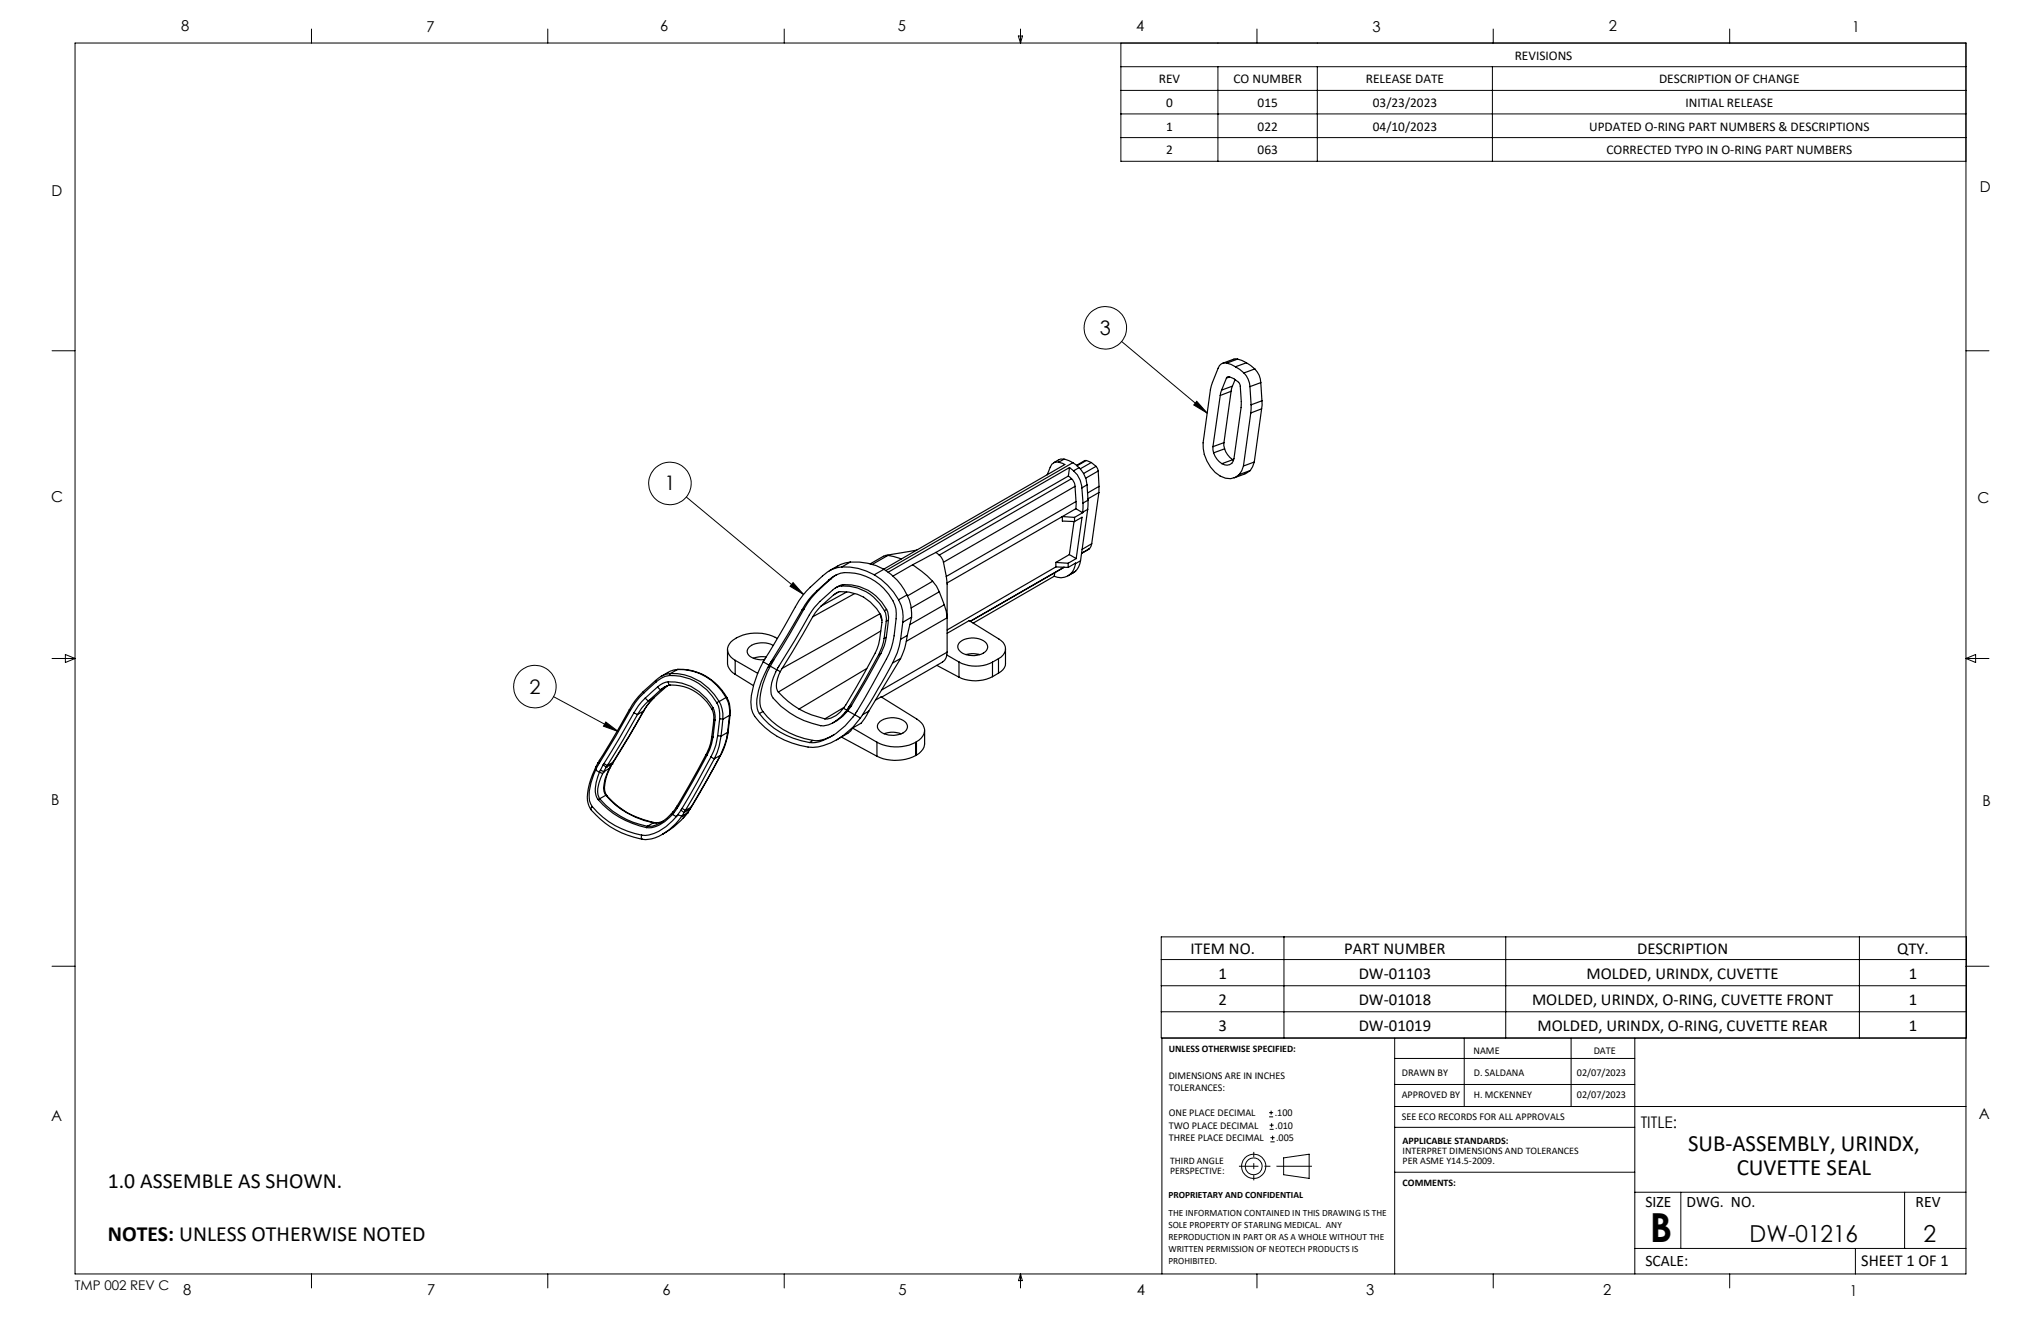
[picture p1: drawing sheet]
<svg xmlns="http://www.w3.org/2000/svg" width="432mm" height="279mm" viewBox="0 0 432 279" stroke-linecap="round" stroke-linejoin="round" font-family="sans-serif">
<g fill="none" stroke="#000" stroke-width=".25">
<path d="M259.5 80l.3-.3a2.8 2.8 0 0 1 2.6 1.8l.2 4.7-1.5 10.8a1.56 1.56 0 0 1-2.6 1.1M259.5 80l-1.1 2.5M259.5 76.8a1.48 1.48 0 0 0-1.8 1.1l-1.2 3-.4 1.5-1.6 11.3a8 8 0 0 0 3.6 7 3.2 3.2 0 0 0 4.1-.3M259.5 76.8l1.9 .8M260.1 79.7l-.6 .3M261.4 77.6l1.8 1.3M261.8 76l1.9 .7M261.8 76l-.5-.1-2.6 .9M261.8 76l-2.3 .8M263.2 78.9a4.6 4.6 0 0 1 1.2 2.9M263.7 76.7l1.8 1.3M263.7 76.7l-2.3 .9"/>
<path d="M265.5 78a4.1 4.1 0 0 1 1.2 2.9M265.5 78l-2.3 .9M224 97.8l1.3 .4-38.4 22.2M224 97.8a1.44 1.44 0 0 0-1.8 1l-.7 1.6M224 97.2l-1.1 .7M225.1 97.1l1.9 .8M225.1 97.1h-.7l-.4 .2M225.1 97.1l-1.1 .7M226.3 98.9l.8 .7M226.3 98.9l-38.4 22.1M226.3 98.9l-.3 1.8M227 97.9l1.3 1"/>
<path d="M227 97.9l-39.6 22.8M227.1 99.6a5.1 5.1 0 0 1 1.8 3.6M228.3 98.9a5.5 5.5 0 0 1 1.7 3.7M228.3 98.9l-1.2 .7M229.8 97.4l1.1 .4M229.8 97.4h-.3l-1.7 1M229.8 97.4l-1.9 1.1M230.9 97.8l1 .8M230.9 97.8l-2.4 1.4M231.9 98.6l.4 1M231.9 98.6l-2.7 1.6M232.3 99.6l.2 3.3"/>
<path d="M232.3 99.6l-2.6 1.5M256.6 94.5l.2 1.3M256.8 95.8a4.3 4.3 0 0 0 1.7 2.3M258.2 83.6l-1.6 10.9M258.4 82.5l-.2 1.1M258.9 93.6l.2 1.3M258.9 93.6l-2.3 .9M259.1 94.9a4.3 4.3 0 0 0 1.7 2.3M259.1 94.9l-2.3 .9M260.5 82.8l-2.3 .8M260.5 82.8l-1.6 10.8M260.7 81.7l-.2 1.1"/>
<path d="M260.7 81.7l-2.3 .8M260.8 97.2l-2.3 .9M260.8 97.2l.2 .1M261.3 80.3l-.6 1.4M263.1 98.6l-.4 1-.5 .8M264.4 81.8l.3 3.8M264.5 99.5l-1.1 .7M264.5 99.5l-2.3 .9M264.6 87.3l-1.5 11.3M264.7 85.6l-.1 1.7M265.4 97.7l-.9 1.8M265.4 97.7l-2.3 .9"/>
<path d="M266.7 80.9l-2.3 .9M266.7 80.9l.3 3.9M266.9 86.5l-2.3 .8M266.9 86.5l-1.5 11.2M267 84.8l-.1 1.7M267 84.8l-2.3 .8M177.2 119.7l-1.8 1M178.1 119.9a6.5 6.5 0 0 0-4.1 1.9 23.7 23.7 0 0 0-7.3 9.3l-5.2 8.9M178.1 119.9a12.5 12.5 0 0 1 6.9 1.7M179.9 118.9a12.8 12.8 0 0 1 7.1 1.5M179.9 118.9l-1.1 .2-1.6 .6M179.9 118.9l-1.8 1"/>
<path d="M186.9 117.7l-2.8 1.6M187.9 117.5l2.7 .8M187.9 117.5l-1 .2M187.9 117.5l-3.4 1.9M193.1 119.5l3.1 2.3 1.1 1.1M193.1 119.5l-4.2 2.3M194 116.3l-6.7 1.2M198 116.8l-4.9 2.7M198 116.8l.7 .6M198.7 117.4l.6 .7 .3 .8M199.6 118.9l.6 3M223.4 119v.9"/>
<path d="M223.4 119.9l-23 13.3M223.4 119.9l2.6 .1M223.4 119l2.6 .1M224.8 109.3l-24.4 14M224.8 109.3v.9l2.5 .1M224.8 109.3l2.5 .1M225.1 120l-19.9 11.4M225.1 120l-19.8 11.4M226 119.1v.9M226 100.7l.7 .5M226 100.7l-28 16.1M226.2 117.3l-2.8 1.7"/>
<path d="M226.2 117.3l1.5 .8M226.7 101.2l.6 .9 .1 .8M226.7 101.2l-28 16.2M227.2 110.3l-1 7M227.3 110.3l1.6-.9-1.2 8.7M227.3 109.4v.9M227.4 102.9l-27.8 16M227.4 102.9l.2 3.2M227.5 119.2a3.7 3.7 0 0 1-1.1 2.2M227.5 119.2v-.1l-1.5 .9M227.6 107.6l-2.8 1.7M227.6 107.6l1.5 .8"/>
<path d="M227.6 106.1v1.5M227.6 106.1l-27.4 15.8M227.7 118.1l-1.7 1M228.6 118.6a4 4 0 0 1-1.1 2.2M228.6 118.6l-1.1 .6M228.9 103.2l.2 3.2M229.1 108.3v.1M229.1 108.4l-1.8 1M229.1 106.4v1.9M230 102.6l-1.1 .6M230 102.6l.2 3.2M230.1 107.7l-1 .6"/>
<path d="M230.1 107.7l-1.5 10.9M230.2 105.8l-.1 1.9M230.2 116.3l-1.4 .8M230.2 105.8l-1.1 .6M230.5 116.1l-.3 .1M230.5 116.1l-1.7 .9M231 115l-.5 1.1M231 115l-2.1 1.2M232.5 104.2l-1.5 10.8M232.5 104.2l-2.3 1.3M232.5 102.9v1.3M232.5 102.9l-2.4 1.4"/>
<path d="M263.4 100.2l-2.3 .9M153.9 137.4v2.8a2.99 2.99 0 0 0 1.6 2.4M155.5 139.7v2.9M155.5 139.7l4.8 2.7M161.5 140a17.6 17.6 0 0 0-2.5 9.9 7.3 7.3 0 0 0 2.9 4 17.3 17.3 0 0 0 10.1 4.2 13.6 13.6 0 0 0 10-6.2M161.5 140l1.2 .7M162.1 139l-1.1-.1-1.6 .3M163.2 139.9l-.3 .5M163.6 136.5a4.7 4.7 0 0 0-5.2 .5 1.43 1.43 0 0 0 1 2.2l1.6 .4 .8-.1M163.7 139.6l-.3 .5M163.7 139.6l-.5 .3M164.5 135a8.9 8.9 0 0 0-9.9 .8 2.2 2.2 0 0 0 .4 3.5l.5 .4"/>
<path d="M169.7 129l-6.5 10.9M170.1 128.8l-3.1 5.4-3.3 5.4M170.1 128.8l-.4 .2M171.9 130.5l-6.4 10.9M172.8 125a14.8 14.8 0 0 0-3.1 4M173.2 124.8a15.2 15.2 0 0 0-3.1 4M173.2 124.8l-.4 .2M173.7 128.2l-1.2 1.4-.6 .9M175.4 122.7a5.7 5.7 0 0 1 5.5-1.5 11 11 0 0 1 8.6 7.6 25.8 25.8 0 0 1-1.4 9.5l-3.6 6.6-3.7 6.3M175.4 122.7l-2.6 2.3M175.8 122.4l-2.6 2.4M175.8 122.4l-.4 .3"/>
<path d="M176.4 125.8l.7-.5a8.6 8.6 0 0 1 9.4 5.4l.1 1a18.5 18.5 0 0 1-1.4 6.4l-4.1 7.4-2.7 4.3M176.4 125.8l-2.7 2.4M177.1 121.5l-1.3 .9M177.4 125.2l-1 .6M178 123.9a3.7 3.7 0 0 0-2.6 1.5 18.3 18.3 0 0 0-5.7 7.4l-5.3 8.8M178 123.9a9.7 9.7 0 0 1 9.1 5.3M178.5 123.6a9.6 9.6 0 0 1 9.1 5.3M178.5 123.6l-.5 .1-1.3 .7M178.5 123.6l-.5 .3M179.1 125.2l-5.4 3M180.8 125.6l-8.9 4.9M185 121.6a14.7 14.7 0 0 1 5.1 5.3"/>
<path d="M185.9 138.5l-6.3 11M186.2 129.8l-20.7 11.6M186.2 129.9l.4 1.3M186.3 133.5l-21.6 12.9M186.4 138.2l-6.2 11M186.4 138.2l-.5 .3M187 120.4a12.4 12.4 0 0 1 4.9 5.4M187 120.4l-2 1.2M187 135l-.4 1.9-.7 1.6M187.1 129.2l.3 .5 .1 1.7M187.5 134.8l-.4 1.8-.7 1.6M187.5 131.4l-.5 3.6"/>
<path d="M187.5 134.8l-.5 .2M187.6 128.9l.2 .5 .2 1.8M187.6 128.9l-.5 .3M188 131.2l-.5 3.6M188 131.2l-.5 .2M190.1 126.9a7.4 7.4 0 0 1 .9 4.7M190.5 135.2l-.7 2.9-1 2.1M190.5 139.3l-6.7 11.1M190.5 139.3l-1.7 .9M191 131.6l-.5 3.6M191.9 125.8a8.5 8.5 0 0 1 1 4.7M191.9 125.8l-1.8 1.1"/>
<path d="M191.9 134.4l-.4 2.5-1 2.4M191.9 134.4l-1.4 .8M192.9 130.5l-1 3.9M192.9 130.5l-1.9 1.1M197.3 122.9l.8 1.1 .6 1.2M197.3 122.9l-5.3 3.1M198.7 125.2l1.1 2.7M198.7 125.2l-5.9 3.4M199.8 127.9l.4 1.4 .2 1.4M199.8 127.9l-7.3 4.2M200.2 121.9l.2 1.4M200.3 138.5l2.6 1.5"/>
<path d="M200.4 123.3v7.3M200.4 137.9a2.28 2.28 0 0 1-1 2.1l-12.9 7.5M200.4 133.9l4.6-2.6 6.3 3.8a2.22 2.22 0 0 1 1.4 2.2 2.22 2.22 0 0 1-1.5 2M200.4 130.7v7.2M200.4 130.7l-8.7 4.9M200.4 137.9l-13.9 8M202.9 136a4.4 4.4 0 0 1 5.8 0 1.52 1.52 0 0 1-1.1 2.4 4.2 4.2 0 0 1-4.9-1.1 1.14 1.14 0 0 1 .2-1.3zM204.4 138.5l1.1-.2 1.8 .2M211.2 139.3l-1.2 .8M211.2 139.3v3.1M212.7 137.2v3.1a2.35 2.35 0 0 1-1.5 2.1M223 121.9l-17.1 9.9"/>
<path d="M223.2 121.1l-.2 .8M226.4 121.4a3.1 3.1 0 0 1-3.4 .5M227 121.2l-1 .6M227.5 120.8l-1.1 .6M227.5 120.8l-.5 .3M133.1 150.1l.3 .2M133.4 150.3l-6.4 10.7M134.1 150.7l-6.3 10.8M134.1 150.7l.8 .4M134.9 151.1l-3.1 5.4-3.3 5.4M136.1 150.4l-6.5 10.9M136.1 150.4h.1"/>
<path d="M136.1 150.4l-1.2 .7M136.1 146.3l.1 .3M136.2 150.4l-6.7 11.2M136.2 146.6l-1.8 2-1 1.7M136.5 147.6l-1.5 1.7-.9 1.4M136.5 147.6l.7 .6M137.2 148.2l-1.5 1.6-.8 1.3M138.4 147.5l-1 1-1.3 1.9M138.4 147.5l-1.2 .7M138.4 147.5l-1 1.1-1.2 1.8M138.7 143.9l-2.9 2.6a14.4 14.4 0 0 0-2.7 3.7l-6.3 10.7M138.7 143.9l.1 .4"/>
<path d="M138.8 144.3l-2.6 2.3M139.1 145.3l-2.6 2.3M139.1 145.3l.7 .6M139.8 145.9l-2.6 2.3M139.9 143.1l-1.2 .8M141 145.2l-2.6 2.3M141 145.2l.1-.1zM141 145.2l-1.2 .7M141.4 144.2a10.1 10.1 0 0 1 9.4 5.4M141.4 144.2a3.8 3.8 0 0 0-2.3 1.1M141.4 144.2l.1 .5 .2 .2M141.7 142.9a5.2 5.2 0 0 0-2.9 1.4"/>
<path d="M141.7 142.9a10.9 10.9 0 0 1 10 5.8M141.7 144.9a9.7 9.7 0 0 1 8.9 5.1l.2-.4M141.8 144.9l-.8 .2-1.2 .8M141.9 142.5a11.3 11.3 0 0 1 10.3 5.9M141.9 142.5l-.2 .4M141.9 142.5l-1.1 .1-.9 .5M143.3 141.6a11.2 11.2 0 0 1 10.5 6l-.2-.1M143.3 141.6a11.3 11.3 0 0 1 10.3 5.9M143.3 141.6a6.4 6.4 0 0 0-3.4 1.5M143.3 141.6l-1.4 .9M149.4 159.6l-6.1 10.9 .2 .1M149.4 159.6l.2 .1"/>
<path d="M149.6 159.7l-6.1 10.9M150.6 155.9l-.6 2.3-.6 1.4M150.6 150l.4 1.2v1.1M150.8 149.6a4.8 4.8 0 0 1 .5 2.7M150.8 155.9l-.3 1.5-.9 2.3M150.8 155.9h-.2M151 152.3l-.4 3.6M151.3 152.3l-.5 3.6M151.3 152.3h-.3M151.7 148.7a5.8 5.8 0 0 1 .6 3.3M151.8 155.6l-.4 2-1 2.5M151.8 155.6l.7 .1"/>
<path d="M152.2 148.4a6.5 6.5 0 0 1 .7 3.7M152.2 148.4l-.5 .3M152.3 152l-.5 3.6M152.3 152l.6 .1M152.4 159.8l-6.2 10.9M152.4 159.8h.1M152.4 159.8l-1.3 .7M152.4 159.8l-2.8 5.2-3.4 5.7M152.5 155.7l-.3 2.1-1.1 2.7M152.9 152.1l-.4 3.6M153.6 147.5a6.4 6.4 0 0 1 .7 3.8M153.6 147.5l-1.4 .9"/>
<path d="M153.8 147.6a6.4 6.4 0 0 1 .6 3.7M153.9 154.9l-.6 2.7-.9 2.2M153.9 154.9l.1 .1M153.9 154.9l-1.4 .8M154 155v.1a14.8 14.8 0 0 1-1.6 4.7M154.3 151.3l-.4 3.6M154.3 151.3h.1M154.3 151.3l-1.4 .8M154.4 151.3l-.4 3.7M155.5 142.6l3.9 2.4M160.7 150.9a16.2 16.2 0 0 0 10.6 6.2M161.4 150.5a16.6 16.6 0 0 0 10.6 6.1"/>
<path d="M161.4 150.5l-.7 .4M162.4 141.2a14.7 14.7 0 0 0-2.2 8.6l.5 1.1M162.7 140.7l-.3 .5M162.9 140.4l-.2 .3M163 140.9a14.2 14.2 0 0 0-2.1 8.6l.5 1M163 140.9l-.6 .3M163 140.9l1.3 .8M163.4 140.1l-.4 .8M163.4 140.1l-.5 .3M164.4 141.6a7.3 7.3 0 0 0-1.1 5.7 16.7 16.7 0 0 0 10.9 6.2 6.8 6.8 0 0 0 4.6-2.9M164.4 141.6l.7 .5M164.7 146.4a17.9 17.9 0 0 0 4.4 3.6"/>
<path d="M165.1 142.1a4.9 4.9 0 0 0-.6 4.1l.2 .2M165.5 141.4l-.4 .7M169.1 150l2.6 1.2 2.8 .8M172 156.6l-.7 .5M176.4 155.4a6.9 6.9 0 0 1-4.4 1.2M178 155.9l7.5 4M178.4 149.8a4.8 4.8 0 0 1-3.9 2.2M178.4 149.8l.8 .4M178.6 149.6l-4.1 2.4M179.2 150.2l-.4 .4M179.4 150.4a8.5 8.5 0 0 1-3.3 2.5M179.4 150.4l-.6 .2"/>
<path d="M179.4 150.4l1.4 .8M179.5 149.8l-.3 .4M179.6 149.5l-.1 .3M180 149.5l-.6 .9M180 149.5l-.5 .3M180.2 149.2l-.2 .3M180.2 149.2l-.6 .3M180.4 154l-.9 1-2.5 1.5M180.4 154l5.1 3M180.8 151.2a14 14 0 0 1-8.3 5.9h-1.2M180.8 151.2l1.2 .7M182.5 151.2l-.5 .7"/>
<path d="M183.4 141.4l-14.3 8.6M183.8 150.4l-.5 .9a5 5 0 0 1-2.9 2.7M183.8 150.4l-1.3 .8M185.2 148.1l1.2-.7 7.6 4.7a2.52 2.52 0 0 1 .9 4l-1 .8M185.5 157a9 9 0 0 0 8.2 0M185.5 157v2.9M186.2 152.6a4.5 4.5 0 0 1 5.5 .3 1.52 1.52 0 0 1-1.1 2.3 4.3 4.3 0 0 1-4.9-1.1 1.22 1.22 0 0 1 .5-1.5zM187 155.2a5.3 5.3 0 0 1 3.7 0M188.8 140.2l-2.3 4.2-4 6.8M193.7 159.8a9.4 9.4 0 0 1-8.2 .1M193.7 157v2.8M193.9 156.9l-.2 .1"/>
<path d="M193.9 156.9v2.8M193.9 159.7l-.2 .1M195.6 154.5v2.8a2.95 2.95 0 0 1-1.7 2.4M198.2 140.7l4.7 2.5M202.9 140a7.7 7.7 0 0 0 7.1 .1M202.9 140v3.2M210 143.1a8 8 0 0 1-7.1 .1M210 140.1v3M211.2 142.4l-1.2 .7M125.1 171.3a18.1 18.1 0 0 0 10.8 6.2M125.3 170.6a17.6 17.6 0 0 0 10.4 6M125.3 170.6l-.2 .3v.4"/>
<path d="M126 162.9a12.6 12.6 0 0 0-1.3 6.4l.6 1.3M126 162.9l.8 .4M126 162.2a14.8 14.8 0 0 0-1.7 7.1l.3 1.2 .4 .7M126 162.2l.1 .5M126.1 162.7l-.1 .2M126.5 161.3l-.5 .9M126.5 169.1a18.4 18.4 0 0 0 10.3 5.9M126.5 161.3l.3 .1M126.8 161.4l-.7 1.3M126.8 160.8l-.3 .5M126.8 163.3a6 6 0 0 0-.3 5.8M126.8 163.3l.7 .4"/>
<path d="M126.8 160.9l.2 .1M126.9 168.9l-.4 .2M126.9 168.9a17.6 17.6 0 0 0 10 5.9M127 162.9l.7 .3M127 162.9l-.2 .4M127 161l-.2 .4M127.5 163.7a5.6 5.6 0 0 0-.6 5.2M127.6 161.8l-.6 1.1M127.6 161.8l.7 .4M127.7 163.2l-.2 .5M127.7 163.2h.1M127.8 161.5l-.2 .3"/>
<path d="M127.8 161.5l.7 .4M128.2 168.2a17.2 17.2 0 0 0 10.1 5.8M128.2 168.2h.2M128.2 168.2l-1.3 .7M128.3 162.2h.1M128.3 162.2l-.6 1M128.3 168.2a16.9 16.9 0 0 0 10.1 5.8M128.5 161.9l-.2 .3M128.9 162.5a7 7 0 0 0-1 5.3l.3 .4M128.9 162.5l.1 .1M128.9 162.5l-1.2 .7M129 162.6a8.2 8.2 0 0 0-1 5l.4 .6"/>
<path d="M129.1 162.1l-.2 .4M129.1 162.1l.1 .1M129.2 162.2l-.2 .4M129.5 161.6l-.4 .5M129.5 161.6h.1M129.5 161.6l-1.2 .6M129.5 161.6l-.3 .6M129.6 161.3l-.1 .3M129.6 161.3h.1M129.6 161.3l-1.1 .6M135.7 176.6v.6l.2 .3M136.9 174.8l-.1 .2"/>
<path d="M138.3 174l-1.4 .8M138.3 174h.7M138.4 174h-.1M139.7 174.1l-.3 .1a4 4 0 0 1-2.5 .6M139.7 174v.1M140.2 176.4a6.6 6.6 0 0 1-4.3 1.1M140.4 173.6l-1.1 .4h-1M142.1 172l-1 1-1.4 1.1M142.3 172.3a6.7 6.7 0 0 1-5.5 2.7M142.3 172.3l.8 .4M142.4 171.7l-.3 .3 .2 .3M142.4 171.7l.2 .2"/>
<path d="M142.6 171.9l-.3 .4M143.1 170.7l-.7 1M143.1 172.7a9.9 9.9 0 0 1-6.6 4l-.8-.1M143.2 172.6l-.1 .1M143.2 172.6l.4-.2 .7 .2M143.3 170.4l-.2 .4 .2 .1M143.3 170.9l-.7 1M143.5 170.6l-.2 .3M144 171.4l-.8 1.2M144 171.4l.7 .4M144.3 171l-.3 .4M144.3 171l.7 .4"/>
<path d="M144.3 172.6h.1M144.3 172.6a12.6 12.6 0 0 1-4.1 3.8l.8-.4M144.7 171.8l-.4 .8M145 171.4l-.3 .4M145.4 171.9h.1M145.4 171.9a14.7 14.7 0 0 1-4.4 4.1M145.4 171.9l-1.1 .7M145.5 171.9l-1 1.2M145.9 171.2l-.5 .7M145.9 171.2h.1M145.9 171.2l-1.2 .6M145.9 171.2l-.4 .7"/>
<path d="M146.2 170.7l-.3 .5M146.2 170.7l-1.2 .7M146.3 170.7l-.4 .5M150.4 160.1l-6.1 10.9M150.4 160.1l.7 .4M151.1 160.5l-6.1 10.9"/>
</g>
<g fill="none" stroke="#000" stroke-width=".21">
<path d="M15.9 9.1h400v260.4h-400zM65.9 6.1v3M115.9 6.1v3M165.9 6.1v3M215.4 7.6h.9l-.4 1.5zM215.9 6.1v3M237.1 9.1v25h178.8M237.1 14.1h178.8M237.1 19.1h178.8M257.7 14.1v20M265.9 6.1v3M278.7 14.1v20"/>
<path d="M315.7 14.1v20M315.9 6.1v3M365.9 6.1v3M237.1 24.1h178.8M237.1 29.1h178.8M11 74.2h4.9M237.3 72.2l18.1 15.2M415.9 74.2h4.9M253.2 84.9l2.2 2.5-2.8-1.7zM145.2 105.1l24.8 20.6M11 139.3h4.9M13.8 138.4l2.1 .9-2.1 .8z"/>
<path d="M167.8 123.2l2.2 2.5-2.9-1.7zM415.9 139.3h4.9M415.9 139.3l2.1-.9v1.7zM117.1 147.4l13.7 7.3M128.2 152.7l2.6 2-3.1-1.1zM245.7 198.2h170.3v21.3h-170.3zM271.6 198.2v21.3M318.6 198.2v21.3M393.4 198.2v21.3M11 204.4h4.9M245.7 203h170.3M245.7 208.5h170.3"/>
<path d="M245.7 214h170.3M245.8 219.6v49.9M295.1 219.6v49.9M309.8 219.6v14.4M332.4 219.6v14.4M345.9 219.6v49.9M415.9 204.4h4.9M268.5 236.2h.8M268.5 235.3h.8M268.6 238.9h.9M268.6 238h.9M268.9 234.9v.9"/>
<path d="M269 237.6v.8M295.1 238.4h50.8M295.1 234h120.8M295.1 229.4h50.8M295.1 223.9h50.8M268.8 241.5h.9M268.8 240.6h.9M269.2 240.2v.9M271.6 244.9l5.4-.8v5.1l-5.4-.7zM295.1 247.9h50.8M345.9 252.2h70M355.6 252.2v11.9"/>
<path d="M402.9 252.2v11.9M65.9 269.5v2.9M115.9 269.5v2.9M165.9 269.5v2.9M215.9 269.5v2.9M215.9 269.5l.4 1.4h-.8zM265.9 269.5v2.9M315.9 269.5v2.9M345.9 264.1h70M365.9 269.5v2.9M392.5 264.1v5.4"/>
<circle cx="233.8" cy="69.4" r="4.5"/>
<circle cx="141.7" cy="102.3" r="4.5"/>
<circle cx="113.2" cy="145.2" r="4.5"/>
<circle cx="265.2" cy="246.7" r="2.57"/>
<circle cx="265.2" cy="246.7" r="1.78"/>
</g>
<path d="M277.6 246.7h-15.5" fill="none" stroke="#000" stroke-width=".21" stroke-dasharray="15.2 1.3 1.3 1.3" stroke-dashoffset="7.7" stroke-linecap="butt"/>
<path d="M265.3 243.6v6.1" fill="none" stroke="#000" stroke-width=".21" stroke-dasharray="15.2 1.3 1.3 1.3" stroke-dashoffset="14.1" stroke-linecap="butt"/>
<path d="M167.8 123.2l2.2 2.5-2.9-1.7zM128.2 152.7l2.6 2-3.1-1.1zM253.2 84.9l2.2 2.5-2.8-1.7z" fill="#000"/>
<text font-size="8.5" x="349" y="262.6">B</text>
<g font-size="4.9">
<text x="357.1" y="243.5">SUB-ASSEMBLY, URINDX,</text>
<text x="367.4" y="248.5">CUVETTE SEAL</text>
<text x="370.2" y="262.7">DW-01216</text>
<text x="407" y="262.7">2</text>
</g>
<g font-size="4.6">
<text x="22.8" y="251.2">1.0 ASSEMBLE AS SHOWN.</text>
<text x="22.8" y="262.4">NOTES: UNLESS OTHERWISE NOTED</text>
</g>
<g font-size="4.2">
<text x="232.7" y="70.8">3</text>
<text x="140.6" y="103.7">1</text>
<text x="112" y="146.7">2</text>
</g>
<g font-size="3.5">
<text x="251.8" y="201.8">ITEM NO.</text>
<text x="284.4" y="201.8">PART NUMBER</text>
<text x="346.4" y="201.8">DESCRIPTION</text>
<text x="401.4" y="201.8">QTY.</text>
<text x="257.8" y="207">1</text>
<text x="287.4" y="207">DW-01103</text>
<text x="335.7" y="207">MOLDED, URINDX, CUVETTE</text>
<text x="403.8" y="207">1</text>
<text x="257.8" y="212.5">2</text>
<text x="287.4" y="212.5">DW-01018</text>
<text x="324.1" y="212.5">MOLDED, URINDX, O-RING, CUVETTE FRONT</text>
<text x="403.8" y="212.5">1</text>
<text x="257.8" y="218">3</text>
<text x="287.5" y="218">DW-01019</text>
<text x="325.3" y="218">MOLDED, URINDX, O-RING, CUVETTE REAR</text>
<text x="403.8" y="218">1</text>
<text x="393.8" y="267.7">SHEET 1 OF 1</text>
</g>
<g font-size="3.4">
<text x="347.1" y="238.6">TITLE:</text>
<text x="348.1" y="255.4">SIZE</text>
<text x="356.8" y="255.4">DWG. NO.</text>
<text x="405.3" y="255.4">REV</text>
<text x="348.1" y="267.8">SCALE:</text>
</g>
<g font-size="3.2">
<text x="38.3" y="6.7">8</text>
<text x="90.2" y="6.7">7</text>
<text x="139.7" y="6.5">6</text>
<text x="190" y="6.5">5</text>
<text x="240.4" y="6.5">4</text>
<text x="290.4" y="6.7">3</text>
<text x="340.4" y="6.5">2</text>
<text x="391.9" y="6.7">1</text>
<text x="10.9" y="41.6">D</text>
<text x="418.9" y="40.7">D</text>
<text x="10.9" y="106.3">C</text>
<text x="418.4" y="106.4">C</text>
<text x="10.8" y="170.2">B</text>
<text x="419.4" y="170.6">B</text>
<text x="10.8" y="237.2">A</text>
<text x="418.6" y="236.8">A</text>
<text x="38.8" y="273.8">8</text>
<text x="90.4" y="273.8">7</text>
<text x="140.2" y="273.8">6</text>
<text x="190.1" y="273.9">5</text>
<text x="240.5" y="273.8">4</text>
<text x="289" y="273.9">3</text>
<text x="339.1" y="273.8">2</text>
<text x="391.4" y="274.1">1</text>
</g>
<g font-size="2.8">
<text x="245.2" y="17.6">REV</text>
<text x="260.9" y="17.6">CO NUMBER</text>
<text x="289" y="17.6">RELEASE DATE</text>
<text x="320.4" y="12.6">REVISIONS</text>
<text x="351" y="17.6">DESCRIPTION OF CHANGE</text>
<text x="246.7" y="22.6">0</text>
<text x="266.1" y="22.6">015</text>
<text x="290.4" y="22.6">03/23/2023</text>
<text x="356.6" y="22.6">INITIAL RELEASE</text>
<text x="246.7" y="27.6">1</text>
<text x="266.1" y="27.6">022</text>
<text x="290.4" y="27.6">04/10/2023</text>
<text x="336.2" y="27.6">UPDATED O-RING PART NUMBERS &amp; DESCRIPTIONS</text>
<text x="246.7" y="32.6">2</text>
<text x="266.1" y="32.6">063</text>
<text x="339.9" y="32.6">CORRECTED TYPO IN O-RING PART NUMBERS</text>
<text x="15.8" y="272.9">TMP 002 REV C</text>
</g>
<g font-size="2.2">
<text x="296.6" y="227.5">DRAWN BY</text>
<text x="311.8" y="222.8">NAME</text>
<text x="311.8" y="227.5">D. SALDANA</text>
<text x="333.6" y="227.6">02/07/2023</text>
<text x="337.2" y="222.8">DATE</text>
<text x="247.3" y="228.2">DIMENSIONS ARE IN INCHES</text>
<text x="247.3" y="230.8">TOLERANCES:</text>
<text x="296.5" y="232.2">APPROVED BY</text>
<text x="311.8" y="232.2">H. MCKENNEY</text>
<text x="333.6" y="232.2">02/07/2023</text>
<text x="247.3" y="238.8">TWO PLACE DECIMAL</text>
<text x="247.3" y="236.1">ONE PLACE DECIMAL</text>
<text x="269.7" y="236.1">.100</text>
<text x="269.8" y="238.8">.010</text>
<text x="296.5" y="237">SEE ECO RECORDS FOR ALL APPROVALS</text>
<text x="247.3" y="241.4">THREE PLACE DECIMAL</text>
<text x="270" y="241.4">.005</text>
</g>
<g font-size="2.1">
<text x="247.3" y="222.6">UNLESS OTHERWISE SPECIFIED:</text>
<text x="296.7" y="242">APPLICABLE STANDARDS:</text>
<text x="296.7" y="244.2">INTERPRET DIMENSIONS AND TOLERANCES</text>
<text x="247.6" y="246.3">THIRD ANGLE</text>
<text x="247.6" y="248.4">PERSPECTIVE:</text>
<text x="296.7" y="246.3">PER ASME Y14.5-2009.</text>
<text x="296.7" y="250.9">COMMENTS:</text>
</g>
<g font-size="2">
<text x="247.2" y="253.4">PROPRIETARY AND CONFIDENTIAL</text>
<text x="247.2" y="257.3">THE INFORMATION CONTAINED IN THIS DRAWING IS THE</text>
<text x="247.2" y="259.8">SOLE PROPERTY OF STARLING MEDICAL. ANY</text>
<text x="247.2" y="262.3">REPRODUCTION IN PART OR AS A WHOLE WITHOUT THE</text>
<text x="247.2" y="264.9">WRITTEN PERMISSION OF NEOTECH PRODUCTS IS</text>
<text x="247.2" y="267.4">PROHIBITED.</text>
</g>
</svg>
